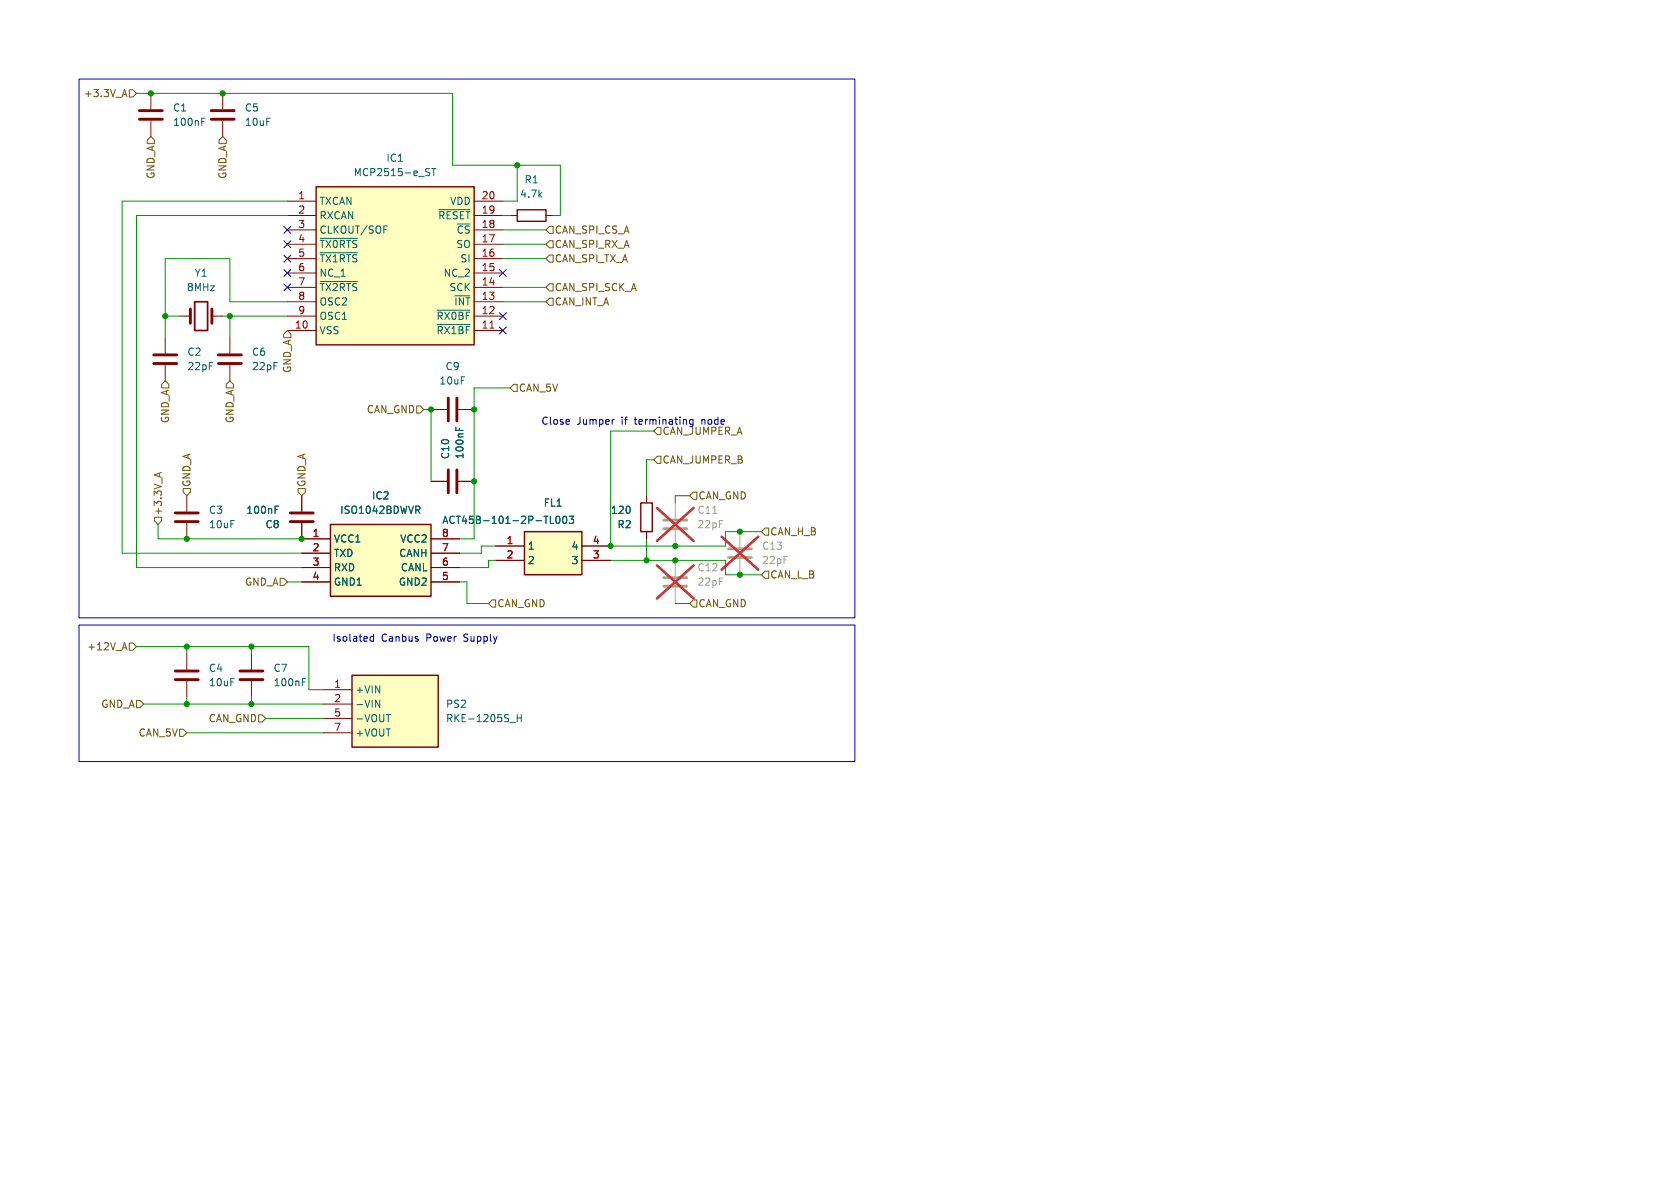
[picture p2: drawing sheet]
<svg xmlns="http://www.w3.org/2000/svg" width="297mm" height="210mm" viewBox="0 0 297 210" stroke-linecap="round" stroke-linejoin="round" font-family="sans-serif">
<g fill="none" stroke="#840000" stroke-width=".51">
<path d="M24.6 19.6h4.1M37.3 19.6h4.1M24.6 21.1h4.1M37.3 21.1h4.1M33.7 54.6v2.6M37.5 54.6v2.6M27.2 62.7h4M27.2 64.3h4M38.6 62.7h4.1M38.6 64.3h4.1M31 90.7h4.1M31 92.2h4.1"/>
<path d="M51.3 90.7h4.1M51.3 92.2h4.1M42.4 118.6h4.1M42.4 120.1h4.1"/>
</g>
<g fill="none" stroke="#840000" stroke-width=".18">
<path d="M26.7 16.5v2.8M39.4 16.5v2.8M26.7 21.3v2.8M39.4 21.3v2.8M29.2 59.7v2.8M31.7 55.9h2M37.5 55.9h1.9M40.6 59.7v2.8M29.2 64.5v2.8M40.6 64.5v2.8M33 87.6v2.8M33 92.5v2.8"/>
<path d="M53.3 87.6v2.8M53.3 92.5v2.8M44.4 115.6v2.8M44.4 120.4v2.8"/>
</g>
<path d="M35.7 21.5h.4M35.7 20.9h.6M48.6 90.1h.5M48.6 89.5h.6M53.5 120h.6M53.5 120.6h.4" fill="none" stroke="#006464" stroke-width=".18"/>
<path d="M34.4 53.3h2.3v5.1h-2.3z" fill="none" stroke="#840000" stroke-width=".3"/>
<path d="M117.3 91.9h4.1M117.3 93.5h4.1" fill="none" stroke="#a1a1a1" stroke-width=".51"/>
<path d="M119.4 88.9v2.8M119.4 93.7v2.8" fill="none" stroke="#a1a1a1" stroke-width=".18"/>
<path d="M126 90.7h.7" fill="none" stroke="#989898" stroke-width=".18"/>
<path d="M116.1 89.8l6.5 5.8M122.6 89.8l-6.5 5.8" fill="none" stroke="#e12e31" stroke-width=".46"/>
<path d="M58.4 92.7h17.8v12.7h-17.8z" fill="#ffffc2"/>
<path d="M58.4 92.7h17.8v12.7h-17.8zM113.3 88.9h2v5.1h-2z" fill="none" stroke="#840000" stroke-width=".25"/>
<path d="M53.3 95.3h5.1M53.3 97.8h5.1M76.2 95.3h5.1M76.2 97.8h5.1M114.3 87.6v1.3M114.3 94v1.3M33 115.6v2.8M53.3 100.3h5.1M53.3 102.9h5.1M76.2 100.3h5.1M76.2 102.9h5.1M33 120.4v2.8" fill="none" stroke="#840000" stroke-width=".18"/>
<path d="M73.8 90.1l.4 .6M74.1 89.5l.1 .2-.1 .4" fill="none" stroke="#006464" stroke-width=".18"/>
<path d="M31 118.6h4.1M31 120.1h4.1" fill="none" stroke="#840000" stroke-width=".51"/>
<path d="M117.3 102.1h4.1M117.3 103.6h4.1" fill="none" stroke="#a1a1a1" stroke-width=".51"/>
<path d="M119.4 99.1v2.8M119.4 103.9v2.8" fill="none" stroke="#a1a1a1" stroke-width=".18"/>
<path d="M116.1 99.9l6.5 5.9M122.6 99.9l-6.5 5.9" fill="none" stroke="#e12e31" stroke-width=".46"/>
<path d="M92.7 94h10.2v7.6h-10.2z" fill="#ffffc2"/>
<path d="M92.7 94h10.2v7.6h-10.2z" fill="none" stroke="#840000" stroke-width=".25"/>
<path d="M87.6 96.5h5.1M87.6 99.1h5.1M102.9 96.5h5M102.9 99.1h5" fill="none" stroke="#840000" stroke-width=".18"/>
<path d="M97.3 91.3v1.2h.6M98.4 91.3h.2a.68 .68 0 0 1 .4 .6 .68 .68 0 0 1-.4 .6 .84 .84 0 0 1-.2-1.2zM99.6 91.4l.2-.1a.68 .68 0 0 1 .4 .6 .68 .68 0 0 1-.4 .6l-.2-.1-.1-.4zM100.6 91.3h.8l-.4 .4 .3 .2v.5l-.1 .1-.6-.1" fill="none" stroke="#006464" stroke-width=".18"/>
<path d="M128.8 97h4M128.8 98.6h4" fill="none" stroke="#a1a1a1" stroke-width=".51"/>
<path d="M130.8 94v2.8M130.8 98.8v2.8" fill="none" stroke="#a1a1a1" stroke-width=".18"/>
<path d="M127.6 94.9l6.4 5.8M134 94.9l-6.4 5.8" fill="none" stroke="#e12e31" stroke-width=".46"/>
<path d="M62.2 119.4h15.3v12.7h-15.3z" fill="#ffffc2"/>
<path d="M91.4 37.1h5.1v2h-5.1zM62.2 119.4h15.3v12.7h-15.3z" fill="none" stroke="#840000" stroke-width=".25"/>
<path d="M90.2 38.1h1.2M96.5 38.1h1.3M57.1 121.9h5.1M57.1 124.5h5.1M57.1 127h5.1M57.1 129.5h5.1" fill="none" stroke="#840000" stroke-width=".18"/>
<path d="M66.4 123.8l.7 1.2v-1.2M68.3 126.3h.7M90.2 127.7h.9M91.4 126.3v1.3M91.4 126.9h.8M92.2 126.3v1.3" fill="none" stroke="#006464" stroke-width=".18"/>
<path d="M55.9 33h27.9v28h-27.9z" fill="#ffffc2"/>
<path d="M55.9 33h27.9v28h-27.9z" fill="none" stroke="#840000" stroke-width=".25"/>
<g fill="none" stroke="#840000" stroke-width=".18">
<path d="M50.8 35.6h5.1M50.8 38.1h5.1M83.8 35.6h5.1M83.8 38.1h5.1M50.8 40.6h5.1M50.8 43.2h5.1M50.8 45.7h5.1M50.8 48.3h5.1M50.8 50.8h5.1M50.8 53.3h5.1M50.8 55.9h5.1M50.8 58.4h5.1"/>
<path d="M83.8 40.6h5.1M83.8 43.2h5.1M83.8 45.7h5.1M83.8 48.3h5.1M83.8 50.8h5.1M83.8 53.3h5.1M83.8 55.9h5.1M83.8 58.4h5.1M76.2 72.4h2.8M81 72.4h2.8M53.3 87.6v2.8M53.3 92.5v2.8h5.1"/>
<path d="M53.3 97.8h5.1M76.2 85.1h2.8M76.2 95.3h5.1M76.2 97.8h5.1M81 85.1h2.8M87.6 96.5h5.1M87.6 99.1h5.1M102.9 96.5h5M102.9 99.1h5M114.3 87.6v1.3M114.3 94v1.3M53.3 100.3h5.1"/>
<path d="M53.3 102.9h5.1M76.2 100.3h5.1M76.2 102.9h5.1"/>
</g>
<g fill="none" stroke="#006464" stroke-width=".18">
<path d="M67.9 39.9h.6M75.5 30.4l.3 .1 .2 .3-.3 .3h-.3M75.5 29.8l.5 .1M76.3 29.8h.7M76.7 29.8v1.3M77.6 37.1h5.5M56.6 42.1h6.6M56.6 44.7h6.6M56.6 49.8h6.6M67.9 40.6h.4M77.3 54.8h5.8M77.3 57.4h5.8"/>
<path d="M80.6 75.5v.6M81.2 75.7v.4M48.6 90.1h.5M48.6 89.5h.6M73.8 90.1l.4 .6M74.1 89.5l.1 .2-.1 .4M97.3 91.3v1.2h.6M98.4 91.3h.2a.68 .68 0 0 1 .4 .6 .68 .68 0 0 1-.4 .6 .84 .84 0 0 1-.2-1.2zM99.6 91.4l.2-.1a.68 .68 0 0 1 .4 .6 .68 .68 0 0 1-.4 .6l-.2-.1-.1-.4zM100.6 91.3h.8l-.4 .4 .3 .2v.5l-.1 .1-.6-.1"/>
</g>
<path d="M86.6 58h.7" fill="none" stroke="#a90000" stroke-width=".18"/>
<path d="M79.2 70.4v4M80.8 70.4v4M79.2 83.1v4M80.8 83.1v4" fill="none" stroke="#840000" stroke-width=".51"/>
<g fill="none" stroke="#725600" stroke-width=".18">
<path d="M21.7 16.7h.6M22 15.8l.4 1.3M22.9 15.9h.6l.6 .6-.6 .6h-.6zM26 24.8l.7-.7 .6 .7v.6h-1.3zM38.7 24.8l.7-.7 .6 .7v.6h-1.3zM50.2 59.1l.6-.7 .6 .7v.6h-1.2zM97.2 52.7h.6v1.3h-.6l-.7-.7zM97.2 50.2h.6v1.2h-.6l-.7-.6zM97.2 40h.6v1.3h-.6l-.7-.7zM97.2 42.5h.6v1.3h-.6l-.7-.6zM97.2 45.1h.6v1.3h-.6l-.7-.7zM29.2 67.3l.6 .6v.7h-1.2v-.7z"/>
<path d="M40.6 67.3l.7 .6v.7h-1.3v-.7zM73.7 71.8h.6l.6 .6-.6 .6h-.6zM90.8 67.9h.6v1.3h-.6l-.6-.6zM116.2 75.6h.6v1.2h-.6l-.6-.6zM27.3 91.4h1.3v.7l-.7 .6-.6-.6zM28.2 83.7v.6M28.5 83.5l-1.3 .5M32.4 86.4h1.3v.6l-.7 .6-.6-.6zM52.7 86.4h1.3v.6l-.7 .6-.6-.6zM116.2 80.6h.6v1.3h-.6l-.6-.6zM122.6 87h.6v1.3h-.6l-.7-.7zM134.6 94l.7-.7h.6v1.3h-.6z"/>
<path d="M21.7 114.5h.6M22 113.6l.4 1.3M22.9 113.7h.6l.6 .6-.6 .6h-.6zM49.5 102.2h.7l.6 .7-.6 .6h-.7zM87 106h.6v1.3h-.6l-.6-.6zM121.9 106.7l.7-.7h.6v1.3h-.6zM134.6 101.6l.7-.6h.6v1.2h-.6zM24.1 123.8h.7l.6 .7-.6 .6h-.7zM31.7 128.9h.7l.6 .6-.6 .7h-.7zM45.7 126.4h.7l.6 .6-.6 .6h-.7z"/>
</g>
<g fill="none" stroke="#009600" stroke-width=".18">
<path d="M24.1 16.5h55.9v12.7h19.1v8.9h-1.3M50.8 38.1h-26.7v62.2h29.2M50.8 35.6h-29.2v62.2h31.7M88.9 38.1h1.3M91.4 29.2v6.4h-2.5M29.2 55.9h2.5M39.4 55.9h11.4M40.6 55.9v3.8M50.8 53.3h-10.2v-7.6h-11.4v14M88.9 53.3h7.6M88.9 50.8h7.6M88.9 45.7h7.6"/>
<path d="M88.9 40.6h7.6M88.9 43.2h7.6M74.9 72.4h1.3v12.7M90.2 68.6h-6.4v26.7h-2.5M115.6 76.2h-7.7v20.3h20.4v-2.5h6.3M27.9 92.7v2.6h25.4M87.6 99.1h-1.2v1.2h-5.1M87.6 96.5h-2.5v1.3h-3.8M107.9 99.1h20.4v2.5h6.3M114.3 95.3v3.8M115.6 81.3h-1.3v6.3M121.9 87.6h-2.5v1.3"/>
<path d="M24.1 114.3h30.5v7.6h2.5M33 114.3v1.3M44.4 114.3v1.3M50.8 102.9h2.5M81.3 102.9h1.2v3.8h3.9M119.4 106.7h2.5M25.4 124.5h31.7M33 123.2v1.3M33 129.5h24.1M44.4 123.2v1.3M47 127h10.1"/>
</g>
<g fill="none" stroke="#000084" stroke-width=".18">
<path d="M50.2 47.7l1.2 1.2M50.2 45.1l1.2 1.2M50.2 40l1.2 1.2M50.2 42.6l1.2 1.2M50.2 50.2l1.2 1.2M51.4 47.7l-1.2 1.2M51.4 45.1l-1.2 1.2M51.4 40l-1.2 1.2M51.4 42.6l-1.2 1.2M51.4 50.2l-1.2 1.2M88.3 57.8l1.2 1.2M88.3 55.3l1.2 1.2"/>
<path d="M88.3 47.7l1.2 1.2M89.5 57.8l-1.2 1.2M89.5 55.3l-1.2 1.2M89.5 47.7l-1.2 1.2"/>
</g>
<path d="M14 14h137.1v95.2h-137.1zM108.5 74.2h.1M122.5 74.2h-.4l-.2 .2 .1 .5h.5M122.5 74.2v1M14 110.5h137.1v24.1h-137.1zM66 112.1v1.3M66 112.6l-.3-.1-.3 .3 .1 .5h.5" fill="none" stroke="#0000c2" stroke-width=".18"/>
<g fill="#009600" stroke="#009600" stroke-width=".18">
<circle cx="33" cy="114.3" r=".46"/>
<circle cx="33" cy="124.5" r=".46"/>
<circle cx="44.4" cy="124.5" r=".46"/>
<circle cx="44.4" cy="114.3" r=".46"/>
<circle cx="107.9" cy="96.5" r=".46"/>
<circle cx="114.3" cy="99.1" r=".46"/>
<circle cx="26.7" cy="16.5" r=".46"/>
<circle cx="39.4" cy="16.5" r=".46"/>
<circle cx="29.2" cy="55.9" r=".46"/>
<circle cx="40.6" cy="55.9" r=".46"/>
<circle cx="83.8" cy="72.4" r=".46"/>
<circle cx="76.2" cy="72.4" r=".46"/>
<circle cx="91.4" cy="29.2" r=".46"/>
<circle cx="119.4" cy="99.1" r=".46"/>
<circle cx="130.8" cy="94" r=".46"/>
<circle cx="130.8" cy="101.6" r=".46"/>
<circle cx="119.4" cy="96.5" r=".46"/>
<circle cx="33" cy="95.3" r=".46"/>
<circle cx="83.8" cy="85.1" r=".46"/>
<circle cx="53.3" cy="95.3" r=".46"/>
</g>
<g font-size="1.8" fill="#725600">
<text x="14.7" y="17.4">+3.3V_A</text>
<text x="27.5" y="31.7" transform="rotate(-90 27.5 31.7)">GND_A</text>
<text x="40.2" y="31.7" transform="rotate(-90 40.2 31.7)">GND_A</text>
<text x="98" y="41.5">CAN_SPI_CS_A</text>
<text x="98" y="44">CAN_SPI_RX_A</text>
<text x="98" y="46.6">CAN_SPI_TX_A</text>
<text x="98" y="51.7">CAN_SPI_SCK_A</text>
<text x="98" y="54.2">CAN_INT_A</text>
<text x="51.7" y="66" transform="rotate(-90 51.7 66)">GND_A</text>
<text x="91.6" y="69.4">CAN_5V</text>
<text x="30.1" y="74.9" transform="rotate(-90 30.1 74.9)">GND_A</text>
<text x="41.5" y="74.9" transform="rotate(-90 41.5 74.9)">GND_A</text>
<text x="64.7" y="73.3">CAN_GND</text>
<text x="117" y="82.1">CAN_JUMPER_B</text>
<text x="33.9" y="86.2" transform="rotate(-90 33.9 86.2)">GND_A</text>
<text x="54.2" y="86.2" transform="rotate(-90 54.2 86.2)">GND_A</text>
<text x="123.4" y="88.5">CAN_GND</text>
<text x="28.8" y="91.2" transform="rotate(-90 28.8 91.2)">+3.3V_A</text>
<text x="136.1" y="94.8">CAN_H_B</text>
<text x="43.2" y="103.7">GND_A</text>
<text x="87.8" y="107.5">CAN_GND</text>
<text x="123.4" y="107.5">CAN_GND</text>
<text x="136.1" y="102.5">CAN_L_B</text>
<text x="15.3" y="115.2">+12V_A</text>
<text x="17.8" y="125.3">GND_A</text>
<text x="24.4" y="130.4">CAN_5V</text>
<text x="36.8" y="127.9">CAN_GND</text>
</g>
<g font-size="1.8" fill="#006464">
<text x="30.5" y="19.9">C1</text>
<text x="30.5" y="22.5">100nF</text>
<text x="43.2" y="19.9">C5</text>
<text x="43.2" y="22.5">10uF</text>
<text x="68.2" y="28.8">IC1</text>
<text x="62.4" y="31.3">MCP2515-e_ST</text>
<text x="91.9" y="35.2">4.7k</text>
<text x="92.6" y="32.6">R1</text>
<text x="56.4" y="36.4">TXCAN</text>
<text x="56.4" y="39">RXCAN</text>
<text x="56.4" y="41.5">CLKOUT/SOF</text>
<text x="77.4" y="39">~{RESET}</text>
<text x="79.5" y="36.4">VDD</text>
<text x="80.6" y="41.5">~{CS}</text>
<text x="56.4" y="44">~{TX0RTS}</text>
<text x="56.4" y="46.6">~{TX1RTS}</text>
<text x="80.6" y="44">SO</text>
<text x="81.3" y="46.6">SI</text>
<text x="32.9" y="51.7">8MHz</text>
<text x="34.3" y="49.1">Y1</text>
<text x="56.4" y="49.1">NC_1</text>
<text x="56.4" y="51.7">~{TX2RTS}</text>
<text x="78.3" y="49.1">NC_2</text>
<text x="79.4" y="51.7">SCK</text>
<text x="56.4" y="54.2">OSC2</text>
<text x="56.4" y="56.7">OSC1</text>
<text x="56.4" y="59.3">VSS</text>
<text x="77.1" y="56.7">~{RX0BF}</text>
<text x="77.1" y="59.3">~{RX1BF}</text>
<text x="80.2" y="54.2">~{INT}</text>
<text x="33" y="63.1">C2</text>
<text x="33" y="65.6">22pF</text>
<text x="44.5" y="63.1">C6</text>
<text x="44.5" y="65.6">22pF</text>
<text x="78.7" y="65.6">C9</text>
<text x="77.6" y="68.2">10uF</text>
<text x="79.6" y="81.3" transform="rotate(-90 79.6 81.3)">C10</text>
<text x="82.1" y="81.3" transform="rotate(-90 82.1 81.3)">100nF</text>
<text x="65.7" y="88.5">IC2</text>
<text x="96" y="89.8">FL1</text>
<text x="36.8" y="91">C3</text>
<text x="36.8" y="93.6">10uF</text>
<text x="43.5" y="91">100nF</text>
<text x="46.8" y="93.6">C8</text>
<text x="60" y="91">ISO1042BDWVR</text>
<text x="78.1" y="92.8">ACT45B-101-2P-TL003</text>
<text x="107.9" y="91">120</text>
<text x="109.1" y="93.6">R2</text>
<text x="58.9" y="96.1">VCC1</text>
<text x="58.9" y="98.7">TXD</text>
<text x="58.9" y="101.2">RXD</text>
<text x="70.5" y="98.7">CANH</text>
<text x="70.7" y="96.1">VCC2</text>
<text x="70.8" y="101.2">CANL</text>
<text x="93.2" y="97.4">1</text>
<text x="93.2" y="99.9">2</text>
<text x="100.9" y="97.4">4</text>
<text x="100.9" y="99.9">3</text>
<text x="58.9" y="103.7">GND1</text>
<text x="70.4" y="103.7">GND2</text>
<text x="36.8" y="119">C4</text>
<text x="48.3" y="119">C7</text>
<text x="36.8" y="121.5">10uF</text>
<text x="48.3" y="121.5">100nF</text>
<text x="62.7" y="122.8">+VIN</text>
<text x="62.7" y="125.3">-VIN</text>
<text x="78.7" y="125.3">PS2</text>
<text x="62.7" y="127.9">-VOUT</text>
<text x="62.7" y="130.4">+VOUT</text>
<text x="78.7" y="127.9">RKE-1205S_H</text>
</g>
<g font-size="1.8" fill="#a90000">
<text x="52.6" y="35.3">1</text>
<text x="85" y="35.3">20</text>
<text x="52.6" y="37.8">2</text>
<text x="52.6" y="40.4">3</text>
<text x="85" y="37.8">19</text>
<text x="85" y="40.4">18</text>
<text x="52.6" y="42.9">4</text>
<text x="52.6" y="45.5">5</text>
<text x="85" y="42.9">17</text>
<text x="85" y="45.5">16</text>
<text x="52.6" y="48">6</text>
<text x="52.6" y="50.5">7</text>
<text x="52.6" y="53.1">8</text>
<text x="85" y="48">15</text>
<text x="85" y="50.5">14</text>
<text x="85" y="53.1">13</text>
<text x="52" y="58.2">10</text>
<text x="52.6" y="55.6">9</text>
<text x="85" y="55.6">12</text>
<text x="85" y="58.2">11</text>
<text x="55.2" y="95">1</text>
<text x="78" y="95">8</text>
<text x="55.2" y="97.5">2</text>
<text x="55.2" y="100.1">3</text>
<text x="78" y="97.5">7</text>
<text x="78" y="100.1">6</text>
<text x="89.5" y="96.3">1</text>
<text x="89.5" y="98.8">2</text>
<text x="104.7" y="96.3">4</text>
<text x="104.7" y="98.8">3</text>
<text x="55.2" y="102.6">4</text>
<text x="78" y="102.6">5</text>
<text x="59" y="121.7">1</text>
<text x="59" y="124.2">2</text>
<text x="59" y="126.7">5</text>
<text x="59" y="129.3">7</text>
</g>
<g font-size="1.8" fill="#0000c2">
<text x="95.6" y="75.3">Close</text>
<text x="102" y="75.3">Jumper</text>
<text x="110" y="75.3">if</text>
<text x="112.5" y="75.3">terminating</text>
<text x="117" y="77.1">CAN_JUMPER_A</text>
<text x="124.5" y="75.3">node</text>
<text x="58.7" y="113.6">Isolated</text>
<text x="67.4" y="113.6">Canbus</text>
<text x="75.5" y="113.6">Power</text>
<text x="82.3" y="113.6">Supply</text>
</g>
<g font-size="1.8" fill="#989898">
<text x="123.2" y="91">C11</text>
<text x="123.2" y="93.6">22pF</text>
<text x="123.2" y="101.2">C12</text>
<text x="134.6" y="97.4">C13</text>
<text x="134.6" y="99.9">22pF</text>
<text x="123.2" y="103.7">22pF</text>
</g>
</svg>
